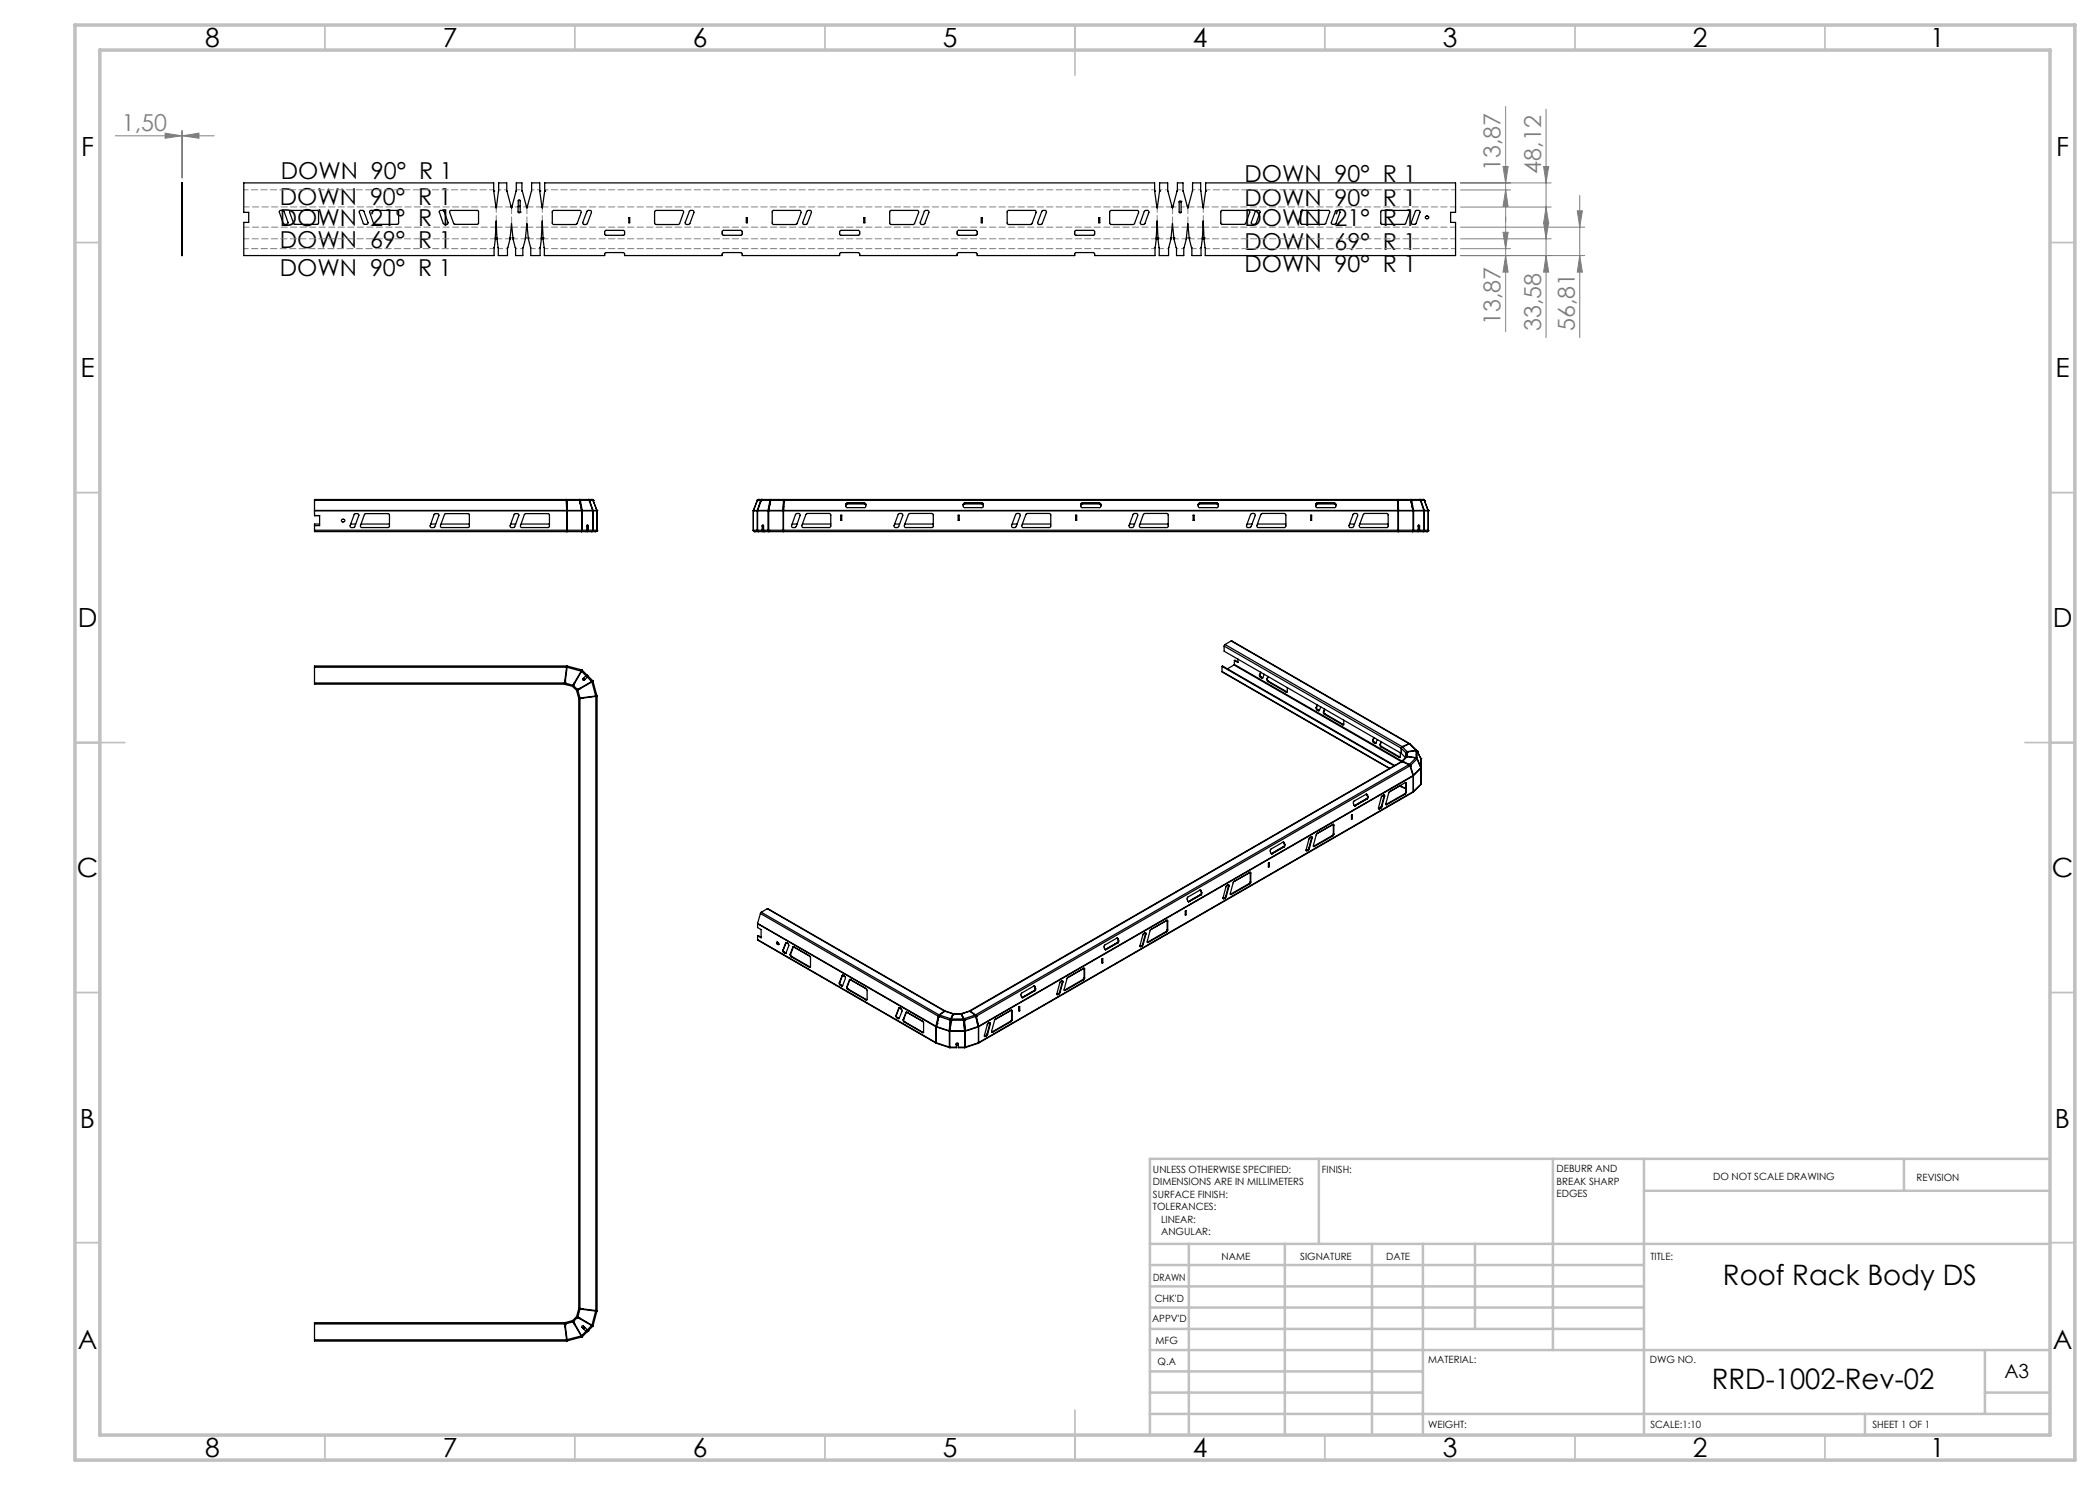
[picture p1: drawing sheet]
<svg xmlns="http://www.w3.org/2000/svg" width="420mm" height="297mm" viewBox="0 0 420 297" stroke-linecap="round" stroke-linejoin="round" font-family="sans-serif">
<g fill="none" stroke="#808080" stroke-width=".2">
<path d="M23.1 27.2h19.7M33 26.6l3.3 .6-3.3 .5zM36.3 26.1v9.5M36.5 27.2l3.3-.6v1.1zM36.5 26.1v9.5M292.1 36.6h18.1M292.1 38h10M300.6 33.3h1l-.5 3.3zM301.1 38l.5 3.3h-1zM301.1 21.3v45.1M308.7 33.3h1l-.5 3.3zM309.2 21.8v45.7"/>
<path d="M315.9 39.1v28.4M292.1 51.1h24.8M292.1 49.7h10M292.1 47.8h18.1M292.1 45.4h24.8M292.1 41.4h18.1M300.6 46.5h1l-.5 3.2zM301.1 51.1l.5 3.3h-1zM308.7 44.5h1l-.5 3.3zM309.2 51.1l.5 3.3h-1zM309.2 41.4l.5 3.3h-1zM315.5 42.2h1l-.6 3.2z"/>
<path d="M315.9 51.1l.6 3.3h-1z"/>
</g>
<path d="M48.8 41.4h50.4M99.1 47.8h-50.3M99.2 45.4h-50.4M99.2 41.4v2.8M108.5 41.4v2.8M108.5 41.4h122.9M231.4 45.4h-122.9M231.4 41.4v2.8M240.7 41.4v2.8M240.7 41.4h50.4M291.1 47.8h-50.3M291.1 45.4h-50.4" fill="none" stroke="#808080" stroke-width=".2" stroke-dasharray="1.3 .6" stroke-dashoffset=".2"/>
<path d="M102.3 41.4v3.3M105.4 41.4v3.3M234.5 41.4v3.3M237.6 41.4v3.3" fill="none" stroke="#808080" stroke-width=".2" stroke-dasharray="1.3 .6" stroke-dashoffset="-.1"/>
<path d="M48.8 38h49.9M241.2 38h49.9M98.8 49.7h-50M105.1 47.8h-2.5M237.3 47.8h-2.5M291.1 49.7h-50" fill="none" stroke="#808080" stroke-width=".2" stroke-dasharray="1.3 .6" stroke-dashoffset=".4"/>
<path d="M99.7 38h1.7M106.4 38h1.6M231.9 38h1.6M238.5 38h1.7" fill="none" stroke="#808080" stroke-width=".2" stroke-dasharray="1.3 .6" stroke-dashoffset=".8"/>
<path d="M103.3 38h1.1M109 38h121.9M235.5 38h1.1M103.6 41.4h-1.2M105.3 41.4h-1.3M234.6 41.4h1.2M236.2 41.4h1.3" fill="none" stroke="#808080" stroke-width=".2" stroke-dasharray="1.3 .6" stroke-dashoffset=".6"/>
<path d="M99.3 41.4h3M102.3 45.4h-3M105.3 45.4h-2.9M105.5 41.4h2.9M108.4 45.4h-2.9M231.5 41.4h2.9M234.4 45.4h-2.9M237.5 45.4h-2.9M237.7 41.4h2.9M240.6 45.4h-3" fill="none" stroke="#808080" stroke-width=".2" stroke-dasharray="1.3 .6" stroke-dashoffset=".1"/>
<path d="M101.5 49.7h-1.8M108 49.7h-1.8M233.7 49.7h-1.8M240.2 49.7h-1.8" fill="none" stroke="#808080" stroke-width=".2" stroke-dasharray="1.3 .6" stroke-dashoffset=".9"/>
<path d="M104.6 49.7h-1.5M236.8 49.7h-1.5" fill="none" stroke="#808080" stroke-width=".2" stroke-dasharray="1.3 .6" stroke-dashoffset=".7"/>
<path d="M231 49.7h-122.1" fill="none" stroke="#808080" stroke-width=".2" stroke-dasharray="1.3 .6" stroke-dashoffset=".5"/>
<path d="M102 47.8h-2.6M108.3 47.8h-2.6M231.3 47.8h-122.7M234.2 47.8h-2.6M240.5 47.8h-2.6" fill="none" stroke="#808080" stroke-width=".2" stroke-dasharray="1.3 .6" stroke-dashoffset=".3"/>
<g fill="none" stroke="#c0c0c0" stroke-width=".35">
<path d="M65 5v5M115 5v5M165 5v5M215 5v10M265 5v5M315 5v5M365 5v5M15 48.5h5M410 48.5h5M15 98.5h5M410 98.5h5M15 148.5h10"/>
<path d="M405 148.5h10M15 198.5h5M410 198.5h5M15 248.5h5M410 248.5h5M65 287v5M115 287v5M165 287v5M215 282v10M265 287v5M315 287v5M365 287v5"/>
</g>
<g fill="none" stroke="#c0c0c0" stroke-width=".5">
<path d="M263.8 231.8v17M310.6 231.8v38.2M328.8 231.8v55.2M328.8 238.2h81.2M380.8 231.8v6.4M410 231.8h-180v55.2M230 248.8h180M230 257.3h98.8M230 253h98.8M237.8 248.8v38.2M257 248.8v38.2M274.4 248.8v38.2"/>
<path d="M284.6 248.8v38.2M295 248.8v17M230 265.8h98.8M230 261.5h98.8M230 278.5h54.6M230 274.3h54.6M230 270h180M397 278.5h13M397 270v12.8M230 282.8h180M373 282.8v4.2"/>
</g>
<path d="M15 5h400v287h-400zM20 10h390v277h-390z" fill="none" stroke="#c0c0c0" stroke-width=".7"/>
<g fill="#808080">
<path d="M36.5 27.2l3.3-.6v1.1zM33 26.6l3.3 .6-3.3 .5z"/>
<path d="M301.1 51.1l.5 3.3h-1zM300.6 46.5h1l-.5 3.2zM309.2 51.1l.5 3.3h-1zM308.7 44.5h1l-.5 3.3zM315.9 51.1l.6 3.3h-1zM315.5 42.2h1l-.6 3.2z"/>
<path d="M300.6 33.3h1l-.5 3.3zM301.1 38l.5 3.3h-1zM308.7 33.3h1l-.5 3.3zM309.2 41.4l.5 3.3h-1z"/>
</g>
<g fill="none" stroke="#000" stroke-width=".25">
<path d="M36.3 36.6h.2v14.5h-.2zM98.7 38.2h.1M98.7 38.2l.5 3.4 .5-3.4v-1.6h1.7v1.6l.9 3.4 1-3.4v-1.6h1.1a11.9 11.9 0 0 0 .9 5l1-3.4v-1.6h1.6v1.6M98.7 38.2v-1.6h-49.9v5.9h.9v2h-.9v6.6h50v-1.6l.3-1.9M107.9 38.2h.1M107.9 38.2l.5 3.4 .5-3.4M108.9 38.2h.1M108.9 38.2v-1.6h122v1.6M230.9 38.2h.1M230.9 38.2l.5 3.4 .5-3.4M231.9 38.2h.1M231.9 38.2v-1.6h1.6v1.6"/>
<path d="M233.5 38.2h.1M233.6 38.2l.9 3.4a11.9 11.9 0 0 0 1-5h1.1v1.6l.9 3.4 1-3.4M238.5 38.2h.1M238.5 38.2v-1.6h1.6v1.6M240.1 38.2h.1M240.2 38.2l.4 3.4M241.1 38.2h.1M241.1 38.2v-1.6h50v5.9h-1v2h1v6.6h-50v-1.6l-.3-1.9M241.1 38.2l-.4 3.4M36.3 42.5h.2M36.3 44.5h.2M55.9 42.2l.2-.1 .7 .1 .8 2.3-.1 .3-.6 .1-.2-.2-.9-2.3z"/>
<path d="M58 42.2l.1-.1h5.4l.2 .2v2.4l-.2 .2h-4.6l-.2-.2-.8-2.2zM71.9 42.2l.7-.1 .2 .1 .8 2.4-.1 .2-.7 .1-.1-.2-.8-2.2zM74 42.2l5.5-.1 .2 .3v2.3l-.2 .2h-4.6l-.2-.2-.8-2.3zM87.9 42.2l.2-.1 .7 .1 .8 2.3-.1 .3-.6 .1-.2-.2-.9-2.3zM90 42.2l.1-.1h5.4l.2 .2v2.4l-.2 .2h-4.6l-1-2.4zM99.1 47.6h.1M99.1 47.6l.1-3.4 .2 3.4M99.4 47.6h.1M99.4 47.6l.3 1.9v1.6h1.8a9.6 9.6 0 0 1 .5-3.5M102 47.6h.1M102 47.6l.3-2.9 .3 2.9M102.6 47.6h.1"/>
<path d="M102.6 47.6v.1a9 9 0 0 1 .5 3.4h1.5a9.6 9.6 0 0 1 .5-3.5M104 41.3h-.4v1.1a.22 .22 0 0 0 .2 .2 .22 .22 0 0 0 .2-.2M104 42.4h.1M104 41.3h-.4v-1.1a.19 .19 0 0 1 .2-.2 .19 .19 0 0 1 .2 .2v2.2M105.1 47.6h.1M105.1 47.6l.3-2.9 .3 2.9M105.7 47.6h.1M105.7 47.6v.1a8.1 8.1 0 0 1 .5 3.4h1.8v-1.6l.3-1.9M108.3 47.6h.1M108.3 47.6l.1-3.4 .2 3.4M108.6 47.6h.1M108.6 47.6l.2 1.9"/>
<path d="M108.8 49.5h.1M110.6 42.2l5.4-.1 .2 .4-.9 2.4h-4.6l-.2-.2v-2.4zM117.4 42.2l.7-.1 .2 .4-.8 2.2-.7 .2-.2-.1v-.3zM121 46.2l.2-.1h3.5l.2 .1v.7l-.2 .2h-3.6l-.2-.3zM125.8 43.5h.1v1.1h-.1zM131.1 42.2l5.4-.1 .2 .3-1 2.5h-4.5l-.3-.3v-2.2zM137.9 42.2l.7-.1 .2 .4-.8 2.2-.7 .2-.3-.3zM144.5 46.2l.2-.1h3.5l.2 .1v.6l-.2 .3h-3.6l-.2-.3zM149.3 43.5h.2v1.1h-.2zM154.5 42.2l.2-.1h5.3l.2 .4-.9 2.4h-4.6l-.3-.2zM161.5 42.2l.6-.1 .2 .4-.8 2.2-.3 .2h-.5l-.2-.4zM168 46.2l.2-.1h3.5l.2 .2v.5l-.2 .3h-3.6l-.2-.3z"/>
<path d="M172.8 43.5h.2v1.1h-.2zM178 42.2l.2-.1h5.3l.2 .4-.9 2.4h-4.6l-.3-.2zM184.9 42.2l.7-.1 .2 .4-.8 2.2-.7 .2-.2-.1-.1-.3zM191.5 46.2l.2-.1h3.5l.2 .2v.5l-.1 .3h-3.7l-.2-.3zM196.3 43.5h.2v1.1h-.2zM201.5 42.2l.2-.1h5.3l.2 .4-.9 2.4h-4.6l-.3-.2zM208.4 42.2l.7-.1 .2 .3-.8 2.3-.7 .2-.2-.1-.1-.3zM215.1 46.1h3.6l.2 .2v.5l-.1 .3h-3.7l-.2-.2zM219.7 43.5h.3v1.1h-.3zM222.1 42.1h5.4l.2 .4-.9 2.4h-4.6l-.3-.2v-2.4zM228.9 42.2l.7-.1 .2 .3-.8 2.3-.3 .2h-.3l-.4-.3zM231.2 47.6h.1"/>
<path d="M231.2 47.6l-.2 1.9v1.6h-12.1v-.4l-.3-.2h-3.4l-.3 .2v.4h-19.5v-.3l-.3-.3h-3.4l-.2 .2-.1 .4h-19.5v-.3l-.3-.3h-3.4l-.3 .3v.3h-19.5v-.4l-.3-.2h-3.4l-.3 .3v.3h-19.5v-.4l-.3-.2h-3.4l-.2 .2-.1 .4h-12v-1.6M231.2 47.6l.2-3.4 .2 3.4M231.6 47.6h.1M231.6 47.6l.2 1.9v1.6h1.9a8.5 8.5 0 0 1 .5-3.5M234.2 47.6h.1M234.2 47.6l.3-2.9 .3 2.9M234.8 47.6h.1M234.8 47.6v.1a9 9 0 0 1 .5 3.4h1.4a9.6 9.6 0 0 1 .6-3.5M235.9 40.3l-.1 2.1a.19 .19 0 0 0 .2 .2 .19 .19 0 0 0 .2-.2v-2.1M235.9 40.3h.3M235.9 40.3h.1M236.2 40.3h.1"/>
<path d="M237.3 47.6h.1M237.3 47.6l.3-2.9 .2 2.9M237.8 47.6h.1M237.8 47.6v.1a9 9 0 0 1 .6 3.4h1.8l.4-6.9 .2 3.4M240.6 41.4h.1M240.6 41.4v.2M240.8 47.6h.1M244.2 42.2l5.5-.1 .2 .1v.3l-.8 2.2-.1 .2h-4.7l-.1-.3zM251.1 42.2l.7-.1 .2 .3-.8 2.3-.2 .2h-.5l-.2-.1v-.3zM260.2 42.2l5.5-.1 .3 .3-.9 2.3-.2 .2h-4.6l-.2-.3zM267.1 42.2l.2-.1h.5l.2 .1v.3l-.8 2.2-.2 .2h-.5l-.3-.3zM276.2 42.2l5.5-.1 .2 .1v.3l-.8 2.2-.1 .2h-4.7l-.1-.3z"/>
<path d="M283.1 42.2l.7-.1 .2 .3-.8 2.3-.2 .2h-.5l-.2-.1v-.3zM113.2 99.9v.2M115.8 99.9l.1 .1M117.7 99.9l.1 .1M117.7 99.9h.1M117.7 99.9l.2 .1M118.4 99.9h-55.5v.1M118.4 99.9l.2 .1M118.4 99.9h.1M151.7 99.9l-.3 .2M151.7 99.9l-.3 .1M151.7 99.9h.1"/>
<path d="M151.7 99.9h132.9M152.4 99.9l-.2 .1M152.4 99.9h.1M152.4 99.9l-.1 .1M154.2 99.9v.1M156.8 99.9v.2M279.5 99.9l.1 2.2M279.6 99.9v.1zM282.1 99.9l.1 .1M283.9 99.9l.2 .1M284 99.9l.2 .1M284 99.9h.1"/>
<path d="M284.6 99.9l.2 .1M284.6 99.9h.1M62.9 106v.3h56.3M62.9 102.1v.1M62.9 106h53.4l-.1 .3M62.9 103.1h.1M62.9 100v2.1M62.9 102.2v.9M62.9 102.2h53.4M62.9 103.1h1v2h-1M62.9 102.1h50.4M62.9 100h50.4"/>
<path d="M63.9 104.8h-1v1.2M70.1 104.8h1.1M70.9 102.8l.6-.1 .3 .3-.9 2.4-.1 .1h-.6l-.1-.1-.1-.3zM72.2 104.8h5.7M73 102.8h4.8l.1 .2v2.3l-.2 .2-5.5-.1-.1-.2zM86.1 104.8h1M86.9 102.8l.7-.1 .1 .1 .1 .3-.9 2.3-.6 .1-.3-.3zM88.2 104.8h5.7M89 102.8l4.7-.1 .2 .3-.1 2.4-5.6 .1-.1-.4zM102.1 104.8h1.1M102.9 102.8l.6-.1 .3 .3-.9 2.4-.1 .1h-.6l-.1-.1-.1-.3zM104.2 104.8h5.7"/>
<path d="M104.9 102.9l.2-.2h4.6l.2 .3v2.3l-.2 .2h-5.4l-.2-.3zM113.2 100.1h.1M113.2 100.1l.1 2M113.3 100v-.1l.1 .1M113.3 100v.1M113.3 101.4h.1M113.3 102.1l.1 .1M113.3 100.1l-.1 .1M113.4 102.2v4.1l.1-.1-.1-.2-.1 .3M113.4 102.2h.1M113.4 106.1h.1M113.4 100.1h.1"/>
<path d="M113.4 100v.1M113.4 100h2.5M113.4 100.1v2M113.4 100.1l.1 2M113.4 100l-.1 .1M113.5 102.1l-.1 .1M113.5 102.1h2.8M115.9 100.1h.1M115.9 100l.1 .1M115.9 100.1l.4 2M115.9 100.2h.1M116 100.1v.1"/>
<path d="M116 100.3v.2M116.1 100.1h.1M116.1 100l-.2-.1v.2M116.1 100h1.7M116.1 100.1l-.1 .1 .3 1.9M116.1 100.1l.4 2M116.1 100v.1M116.1 100.6v.2M116.1 100l-.1 .1M116.2 101.4h.1M116.3 102.1v.1M116.3 106.1h.1"/>
<path d="M116.3 102.2h.2M116.3 102.1v4M116.5 102.2v3.9h-.2M116.5 102.1v.1M116.5 102.2h2.9M116.5 102.1h2M116.5 102.1h-.2M117.3 106.1h.2M117.4 106h-.9l-.2 .3v-.1M117.4 106l-.2 .3M117.4 105l.1 .2M117.5 106.1h.1"/>
<path d="M117.5 106.1v.2M117.5 106.3h.1M117.5 106v.1M117.5 105.2h.1M117.5 106h.1M117.5 105.2v.8M117.5 105.2h.2M117.7 105.2l-.2-.2-.1 .1v.9M117.7 106l-.2 .3M117.7 106h1.7l-.3 .3M117.7 105.2v.8M117.8 100.1h.1"/>
<path d="M117.8 100v.1M117.8 100.1l.7 2M117.9 100h.7M117.9 100v.1M117.9 100l-.1 .1M117.9 100.1h.1M117.9 100.1v.1M117.9 100.1l.7 2M118.5 102.1l.1 .1M118.5 106.1h.1M118.6 106l-.3 .3M118.6 102.2h.1"/>
<path d="M118.6 106.1h.1M118.6 102.2v3.9M118.6 100v.1M118.6 106.1l-.2 .2M118.6 102.1v.1M118.6 100.1h.1M118.6 100h.1M118.6 102.1h.8M118.6 102.1h-.1M118.6 100.1l.8 2M119.4 102.1v.1M119.4 106.1h.1"/>
<path d="M119.4 102.2h.1M119.4 106.1l-.2 .2M119.4 102.1h.1M119.4 102.2v3.9M150.7 102.2h.1M150.7 106.1h.1M150.7 102.1v.1M150.7 106.1l.2 .2M150.7 102.2h.7M150.7 102.1h.7M150.7 102.2v3.9M150.9 106.3h.1"/>
<path d="M150.9 106.3h134.5M151.4 106.1h.1M151.4 102.2h.1M151.4 106.1l.3 .2M151.4 106h-.7l.2 .3M151.4 102.1v.1M151.4 100.1l-.7 2.1M151.4 100.1h.1M151.4 100h.8M151.4 100v.1M151.4 102.2v3.9M151.4 102.1h.1"/>
<path d="M151.4 100.1l-.7 2M151.5 102.2h2.1M151.5 106.1h.1M151.5 102.2v3.9M151.6 102.1l-.1 .1M151.6 102.1h2M152.1 100.1h.1M152.1 100.1l.1 .1M152.1 100.1l-.7 2M152.2 100l-.1 .1M152.2 100v.1M152.2 100.1h.1"/>
<path d="M152.2 100.1l-.6 2M152.3 100h1.7M152.3 100l-.1 .1M152.4 105.2l.1-.2 .2 .2v.8M152.4 106l.2 .3M152.4 106h-.9l.2 .3M152.4 105.2h.1M152.4 105.2v.8M152.5 105.2l.1 .9M152.6 106.3h.1M152.6 106.1h.1M152.6 106.1v.2"/>
<path d="M152.6 105l-.1 .2M152.7 106l.2 .3M153.6 102.2h.1M153.6 102.2v3.9h.1M153.6 102.1v.1M153.6 102.1h.1M153.7 102.1v.1M153.7 106.1h.1M153.7 102.2v4.1l-.1-.3h-.9M153.7 102.2h125.9M153.7 102.1h2.9M153.8 101.4h.1"/>
<path d="M154 100.1h.1M154 100.1l.1 .1-.4 1.9M154 100.1l-.4 2M154 100l.2-.1v.2M154 100v.1M154 100l.1 .1M154 100.6v.2M154.1 100.3v.2M154.1 100.1v.1M154.1 100.1h.1M154.1 100.1l-.4 2M154.2 100l-.1 .1"/>
<path d="M154.2 100h.1M154.2 100h128M156.6 102.1v.1M156.6 102.1h.1M156.6 102.2h.1M156.6 102.1v4.2v-.3h-2.9l.1 .3M156.7 101.4h.1M156.7 102.2l-.1 4M156.7 100.1h.1M156.7 100v-.1v.2M156.7 100v.1M156.7 100.1l-.1 2"/>
<path d="M156.7 102.1v.1M156.7 106.3v-.3h122.9v.3M156.7 102.1h122.9M156.7 100.1l.1 .1M156.8 100.1h.1M156.8 100.1l-.1 2M158.4 104.8h1M159.2 102.8l.7-.1 .2 .3-.9 2.3-.2 .2h-.5l-.2-.3zM160.5 104.8h5.7M161.2 102.9l.3-.2h4.5l.2 .2v2.4l-.3 .2h-5.3l-.2-.4zM168.1 103h.2v1.1h-.2zM169.2 101.1l.2-.3h3.5l.2 .3"/>
<path d="M169.5 100.6l-.3 .2v.5l.1 .2h3.7l.1-.2v-.5l-.2-.2M169.5 100.6l-.3 .3M169.5 100.6h3.4M169.5 100.6h.1M172.9 100.6l.2 .3M172.9 100.6h.1M178.9 104.8h1M179.6 102.9l.3-.2h.5l.2 .4-.9 2.3-.7 .1-.2-.3zM181 104.8h5.7M181.8 102.8l.2-.1h4.5l.2 .2v2.4l-.3 .2h-5.4l-.1-.4zM191.6 103h.2v1.1h-.2zM192.7 101.1l.2-.3h3.5l.3 .3"/>
<path d="M193 100.6l-.3 .2v.5l.1 .2h3.7l.1-.2 .1-.4-.3-.3M193 100.6l-.3 .3M193 100.6h3.4M193 100.6h.1M196.4 100.6l.3 .3M196.4 100.6h.1M202.4 104.8h1M203.2 102.8l.2-.1h.5l.1 .4-.8 2.2-.2 .2h-.5l-.2-.4zM204.5 104.8h5.6M205.3 102.8h4.7l.1 2.5-.2 .2h-5.4l-.1-.4zM215.1 103h.2v1.1h-.2zM216.1 101.1l.3-.3h3.5l.3 .3"/>
<path d="M216.5 100.6l-.4 .3v.3l.3 .3h3.6l.2-.2v-.5l-.3-.2M216.5 100.6l-.4 .3M216.5 100.6h3.4M216.5 100.6h.1M219.9 100.6l.3 .3M219.9 100.6h.1M225.9 104.8h1M226.6 102.9l.3-.2h.5l.1 .4-.8 2.2-.2 .2h-.5l-.2-.4zM228 104.8h5.6M228.7 102.8l.3-.1 4.5 .1 .1 2.5-.2 .2-5.4-.1-.1-.2zM238.6 103h.2v1.1h-.2zM239.6 101.1l.3-.3h3.5l.3 .3"/>
<path d="M240 100.6l-.4 .3 .1 .4 .2 .2h3.6l.2-.2v-.5l-.4-.2M240 100.6l-.4 .3M240 100.6h3.3M240 100.6h.1M243.3 100.6l.4 .3M243.3 100.6h.1M249.4 104.8h1M250.2 102.8l.7-.1 .2 .3-.9 2.3-.2 .2h-.5l-.2-.4zM251.5 104.8h5.7M252.2 102.9l.2-.2h4.6l.2 .3-.1 2.3-.2 .2h-5.3l-.2-.3zM262.1 103h.2v1.1h-.2zM263.2 101.1l.2-.3h3.5l.3 .3"/>
<path d="M263.5 100.6l-.3 .2v.5l.1 .2h3.7l.2-.2v-.5l-.3-.2M263.5 100.6l-.3 .3M263.5 100.6h3.4M263.5 100.6h.1M266.9 100.6l.3 .3M266.9 100.6h.1M269.9 104.8h1M270.7 102.8l.7-.1 .1 .4-.8 2.2-.2 .2h-.5l-.2-.4zM272 104.8h5.6M272.8 102.7l4.7 .1 .1 2.5-.2 .2h-5.3l-.2-.4zM279.5 101.4h.1M279.6 102.1v.1"/>
<path d="M279.6 100v.1M279.6 100.1l-.1 .1M279.6 102.2h.1M279.6 102.2l.1 3.9M279.6 100.1l.1 2M279.6 100l.1 2.1M279.7 102.2h2.9M279.7 102.1v4.2v-.3h2.9l-.1 .3M279.7 102.1v.1M279.7 102.1h2.9M282.2 100v.1M282.2 100h.1"/>
<path d="M282.2 100.2h.1M282.2 100.1l.4 2M282.2 100.1v.1M282.3 100.3v.2M282.3 100.6v.2M282.3 100.1h.1M282.3 100l-.1-.1v.2M282.3 100h1.8M282.3 100v.1M282.3 100.1l.4 2M282.3 100.1l-.1 .1 .4 1.9M282.3 100l-.1 .1"/>
<path d="M282.4 101.4h.1M282.6 102.1v.1M282.6 106.1h.1M282.6 102.2h.1M282.6 102.1v4.2l.1-.3h.9M282.7 102.2v3.9h-.1M282.7 102.1v.1M282.7 102.2h2.1M282.7 102.1h2.1M282.7 102.1h-.1M283.6 106.1h.1M283.6 106l-.1 .3"/>
<path d="M283.6 105.2l.1-.2 .2 .2M283.6 105.2h.1M283.6 105.2v.8M283.7 105l.1 .2M283.8 105.2l-.1 .9M283.8 105.2h.1M283.9 106l-.1 .3-.1-.2M283.9 106h.9l-.2 .3M283.9 105.2v.8M284.1 100v.1M284.1 100.1h.1M284.1 100.1l.7 2"/>
<path d="M284.2 100h.7M284.2 100v.1M284.2 100l-.1 .1M284.2 100.1h.1M284.2 100.1l.7 2M284.2 100.1l-.1 .1M284.8 102.1v.1M284.8 106.1h.1M284.8 102.2h.1M284.8 102.2v3.9M284.8 100l.1 .1M284.9 106h.7l-.2 .3"/>
<path d="M284.9 106.1l-.2 .2M284.9 102.1v.1M284.9 100.1h.1M284.9 102.2h.7M284.9 102.1h.7M284.9 102.2v3.9M284.9 102.1h-.1M284.9 100.1l.7 2M284.9 100v.1M285.4 106.3h.1M285.6 102.1v.1M285.6 106.1h.1"/>
<path d="M285.6 102.2h.1M285.6 106.1l-.2 .2M285.6 102.1h.1M285.6 102.2v3.9M62.9 136.6v.2h50v-.2M62.9 133.5v3.1M62.9 136.6h50M62.9 133.5h50.4M112.9 136.5v.1M112.9 136.5h.1M113 136.2h.1M113 136.1v.1"/>
<path d="M113 136.6v.3l1.5 .4 .1-.2M113 136.6h.1M113 136.6l1.6 .5M113.1 136.1v.1M113.3 133.5l-.4 3M113.4 133.3v.2M113.4 133.2l-.1 .3M113.4 133.3l-.1 .2M113.4 133.2h-50.5v.3M113.4 133.2h.1M113.4 133.3h.1M113.4 133.2v.1"/>
<path d="M113.4 133.2v.3M113.4 133.5l-.4 3.1M113.4 133.5l2.8 .7M113.4 133.2l2.9 .8M114.7 137.1l-.2 .2 .8 .8 .2-.2M114.7 137.1l.8 .8M114.8 136.7h.1M114.9 136.7h.1M114.9 136.6l-.1 .1M115 136.6l-.1 .1M115.6 138l-.3 .1 .4 1.6 .3-.1M115.6 138l.4 1.6"/>
<path d="M115.9 137.7v.1M115.9 137.8h.1M116 139.7h-.3v122h.3M116 139.7v122M116 139.7h.1M116 137.7l-.1 .1M116.1 139.7h.1M116.1 137.7l-.2 .1M116.2 134.2l-1.6 2.9M116.3 134.1l-.1 .1M116.3 134.1v.1M116.3 134.3l-1.6 2.8"/>
<path d="M116.3 134.3l.9 .8M116.3 134l-.1 .2M116.3 134.2v.1M116.3 134l.2 .1M116.3 134v.1M116.4 139.6h.1M116.4 139.6v.1M116.4 139.6h.2M116.5 134.1l-.2 .2M116.5 134.1l.9 .9M116.5 134.1l-.2 .1M116.5 139.5l-.1 .1"/>
<path d="M116.6 135.7v.1M116.6 135.7l.3 .3M116.7 135.6l.3 .3M117.2 135.1l-.7 .7 .1 .3h.2l.7-.7M117.2 135.1h.1M117.3 135.1l.2 .3M117.4 135l-.2 .1M117.4 135l.3 .3M117.5 135.4l.8 .9M117.7 135.3l-.2 .1M117.7 135.3l.9 .9M118.3 136.3l-2.8 1.6"/>
<path d="M118.4 136.4l-2.8 1.6M118.4 136.4l.7 2.8M118.5 136.3l-.1 .1M118.5 136.3h-.2M118.5 136.3h.1M118.6 136.2l-.3 .1M118.6 136.2v.1M118.6 136.2l-.1 .1M118.6 136.3l-.2 .1M118.6 136.3l.8 2.9M118.6 136.3h-.1M119.1 139.2h.1"/>
<path d="M119.1 139.2l-3.1 .4M119.2 139.3l-3.1 .4M119.2 139.3v122.8M119.2 139.2v.1M119.2 139.2h.1M119.2 139.2h.2M119.4 139.2h-.3M119.4 139.2h.1M119.4 139.2h-.2M119.4 139.2l-.2 .1M119.4 139.2v123M244.4 134.3l33.5 19.4"/>
<path d="M244.4 133.3l34.4 19.9M244.4 133.3l.1-.1 34.4 19.9M244.4 134.3l33.6 19.4M244.4 133.3v1M244.8 129.2l35.4 20.4M244.8 129.2v1l35.4 20.5M245 128.9l-.2 .3M245 128.9l35.4 20.4M246.2 128.2l35.7 20.5M246.2 128.2l-1.2 .7M246.2 128.2l35.6 20.5M246.8 133l-1.3 .8"/>
<path d="M246.8 133l33.5 19.3M246.9 132.9l-.1 .1M246.9 132.9l33.5 19.3M246.9 132.1v.8M246.9 132.1l.1-.1 .6 .4M247.6 131.8v.7l-.7-.4M251.9 135l.2 .5M252 134.9l.2 .5M252 134.9l-.1 .1M252.1 135.5l.2 .1M252.1 134.4l-.2 .6M252.2 135.4l.2 .1"/>
<path d="M252.2 134.5l-.2 .4M252.2 135.4l-.1 .1M252.4 135.5l.2 .1M252.4 135.5l-.1 .1M252.6 135.6h-.3M252.8 134.8l-.2 .8M253.4 135.9l.2 .4M253.5 135.8l.2 .4M253.5 135.8l-.1 .1M253.6 136.3l3.6 2.1M253.6 135.3l-.2 .6M253.6 135.3l-.1 .5"/>
<path d="M253.7 136.2l3.7 2.2M253.7 136.2l-.1 .1M257.4 138.4h.1M257.4 138.4h-.2M257.5 137.5v.9h-.3M263.2 141.5l.2 .5M263.3 141.5l.2 .4M263.3 141.5h-.1M263.4 142l.3 .1M263.5 141l-.3 .5M263.5 141l-.2 .5M263.5 141.9l-.1 .1"/>
<path d="M263.5 141.9l.3 .2M263.8 142.1h.1M263.8 142.1h-.1M263.9 142.1h-.2M264.2 141.4l-.3 .7M264.7 142.4l.2 .4M264.8 142.3l.2 .5M264.8 142.3l-.1 .1M264.9 142.8l3.6 2.2M264.9 141.8l-.2 .6M265 142.8h-.1M265 142.8l3.6 2.1"/>
<path d="M265 141.8l-.2 .5M268.6 144.9h.1M268.6 144.9l-.1 .1M268.7 144v.9l-.2 .1M273.3 158.8l.1 .2M273.4 159.7l.1 .1M273.4 159.7l-2.4 1.4M273.4 159h.1M273.4 159l.1 .3M273.5 159.8l-2.4 1.3M273.5 159.6l-2.6 1.5M273.5 159l-.2-.2-2.5 1.4-.1 .3 .1 .5 .3 .1"/>
<path d="M273.5 159.3l-.1 .4M273.5 159l.1 .4M273.5 159.3l.1 .1M273.6 159.4l-.1 .4M274.5 148.1l.2 .4M274.6 148l.2 .4M274.6 148l-.1 .1M274.7 147.5l-.2 .6M274.7 148.5l.3 .2M274.8 147.5l-.2 .5M274.8 148.4l-.1 .1M274.8 148.4l.3 .2"/>
<path d="M275.1 148.6h.1M275.1 148.6l-.1 .1M275.2 148.6l-.2 .1M275.4 147.9l-.2 .7M276 148.9l.2 .5M276.1 148.9l.2 .4M276.1 148.9h-.1M276.2 149.4l3.7 2.1M276.2 148.3l-.2 .6M276.3 149.3l-.1 .1M276.3 149.3l3.7 2.1M276.3 148.4l-.2 .5"/>
<path d="M276.8 159.2v-.2l-.4 .3M276.8 159.2h.1M276.8 159.2l-.5 2.1M276.9 159.2l-.1-.2-.5 .3-.6 2.3v.1l.2 .1M276.9 159.2l-.5 2.2M279.9 157.2h.1M279.9 157.2l-2.1 1.2M279.9 157.2l.1 .1M280 151.4h.1M280 157.2v.1M280 157.2l1.2 .6M280 157.2h.1"/>
<path d="M280 151.4l-.1 .1M280 157.2l1.2 .5M280.1 150.6v.8l-.2 .1M280.1 157.1l-.1 .1M280.2 149.6v1.1M280.3 152.3h.1M280.3 152.3l-86.4 49.9M280.3 149.7l.9 .9M280.3 149.7v1l.8 .8M280.3 149.6h-.1M280.3 150.6l-.1 .1M280.4 149.3l-.2 .3"/>
<path d="M280.4 152.3l-86.3 49.9M280.4 152.3l.1 .1M280.4 149.3v.1M280.5 149.3h.1M280.5 149.3h-.1M280.5 149.3v.1M280.5 152.3h-.2M280.5 149.4l-.2 .3M280.5 152.4l1.3 .5M280.5 152.3h.1M280.5 152.3v.1M280.5 149.4l.9 .9"/>
<path d="M280.6 152.3h.1M280.6 149.4h.1M280.6 152.3l1.3 .6M280.6 152.3v.1M280.6 149.4h-.1M281 158.7l.1 .1M281 158.7l-3.8 2.2M281.1 158.8l-3.7 2.1M281.1 156.5l.1 .1M281.2 158.4l-.2 .3M281.2 156.6l.1 .1M281.2 158.4l.1 .1"/>
<path d="M281.2 156.6v1.8M281.2 150.6h.1M281.2 150.6v.8M281.2 151.4l-.9 .9M281.3 156.7l-.2-.2-3.3 2-.7 2.3 .1 .2 .2-.1M281.3 158.5l-.2 .3M281.3 156.7v1.8M281.4 151.3l-.2 .1M281.4 150.3l-.2 .3M281.4 151.3l-.9 1M281.4 151.3l.1 .1M281.4 150.3h.1"/>
<path d="M281.4 150.3v.1M281.5 150.3v1.1M281.5 151.3l1.8 .2 .1 .2M281.5 151.3v.1M281.6 151.3l-.4 .1M281.6 150.4l-.4 .2M281.6 150.4h.1M281.8 152.9l.2 .3M281.8 148.7l.2 .1M281.8 152.9l-86.7 50.1M281.8 148.7l-1.3 .6M281.8 148.7v.1"/>
<path d="M281.9 152.9l.2 .2M281.9 148.8l1.5 1.3M281.9 152.9v.1M281.9 148.8l-1.3 .6M281.9 148.8l1.3 1.3M282 153.2l-86.7 50M282 153.2h.1M282 153.1h.1M282 153.2l.6 1.9M282.1 153.2h.1M282.1 153.1v.1M282.1 153.2l.6 1.8"/>
<path d="M282.6 158.5v-.2l-86.9 50.2M282.6 158.5l-86.9 50.1M282.6 155.1v.1M282.6 158.4h.1M282.6 155.1l-86.8 50.1M282.6 155h.1M282.6 155.1h.1M282.6 155.2l-86.9 50.1M282.6 155.2v3.2M282.7 155v.1M282.7 155.1l-.1 .1M282.7 155.1l-.1 3.3"/>
<path d="M283.2 150.1h.2M283.2 150.1l-1.7 .2M283.2 150.1h.1M283.2 150.1l.2 .1M283.2 150.1l-1.6 .3M283.2 150.1v1.5M283.4 151.8l-.2-.2-1.3 1.3M283.4 150.2h.1M283.4 151.8l-1.3 1.3M283.4 150.1v1.6M283.4 151.8v.1M283.4 151.8h.1"/>
<path d="M283.4 150.1v.1M283.4 151.8l.8 1.8M283.4 151.7h.1M283.4 150.2l.8 1.6M283.5 150.3h.1M283.5 151.8l.7 1.7M283.5 151.7v.1M284.1 156.9l.1-.1-1.5 1.5M284.1 153.5h.1M284.2 153.6h.1M284.2 151.7h.1M284.2 156.9l-1.5 1.5"/>
<path d="M284.2 153.6l-1.5 1.4M284.2 156.9h.1M284.2 153.5v.1M284.2 151.8v5.1M284.2 153.6l-1.5 1.5M284.2 151.8v1.7M284.2 153.6v3.3M240 178l.2 .2M240.1 178.9l.1 .1M240.1 178.9l-2.4 1.4M240.2 178.2h.1M240.2 178.2l.1 .3"/>
<path d="M240.2 179l-2.4 1.3M240.2 178.8l-2.6 1.5h.2M240.3 178.2l-.3-.2-2.4 1.4-.2 .4 .1 .4 .3 .1M240.3 178.5l-.2 .4M240.3 178.2v.3M240.3 178.5h.1M240.3 178.5l-.1 .5M244.7 179.7h-.1M244.7 179.7h.1M244.9 179.5l.1 .1M244.9 179.5l-.2 .2M245 179.6l-.2 .1"/>
<path d="M245.1 179.2l-.2 .3M245.1 179.2l.2 .1M245.3 179.3l-.3 .3M245.7 177.1v-.2l-.4 .3M245.7 177.1l.1 .1M245.7 177.1l-.6 2.1M245.8 177.2l-.1-.3-.5 .4-.6 2.3 .2 .1M245.8 177.2l-.5 2.1M246.2 178.8l-.1 .1M246.2 178.8l.1 .1M249.8 176.7l.1 .1M249.8 176.7l-3.6 2.1"/>
<path d="M249.9 176.8l-3.6 2.1M250 174.4v.2M250 176.4l-.2 .3M250 174.5l-3.3 1.9M250 174.6h.2M250 176.4h.2M250 174.6v1.8M250.2 174.6l-.3-.1-3.2 1.9-.6 2.3v.2h.2M250.2 176.4l-.3 .4M250.2 174.6v1.8M253.7 173.3h.1M253.7 172.6l.1-.1v.9l-.1 .1z"/>
<path d="M253.7 173.3l.1 .1M254.3 170.7h.2M256.6 168.4l.2 .2M256.8 169.3l.1 .1M256.8 169.3l-2.4 1.4M256.8 168.6h.1M256.8 168.6l.1 .3M256.9 169.4l-2.4 1.3M256.9 169.2l-2.7 1.5M256.9 168.6l-.3-.2-2.4 1.4-.2 .3 .1 .5 .4 .1M256.9 168.9l-.1 .4M256.9 168.6l.1 .3"/>
<path d="M256.9 168.9h.1M257 168.9l-.1 .5M261.3 170.1h-.1M261.3 170.1h.1M261.6 169.9l.1 .1M261.6 169.9l-.3 .2M261.7 170l-.3 .1M261.8 169.6l-.2 .3M261.8 169.6l.1 .1M261.9 169.7l-.2 .3M262.3 167.5v-.1l-.4 .2M262.3 167.5l.1 .1"/>
<path d="M262.3 167.5l-.5 2.1M262.4 167.6l.1-.1-.2-.1-.5 .3-.6 2.3 .1 .2 .1-.1M262.4 167.6l-.5 2.1M262.8 169.2l-.1 .1M262.8 169.2l.1 .1M266.5 167.1l.1 .1M266.5 167.1l-3.7 2.1M266.6 167.2l-3.7 2.1M266.6 164.8l.1 .2M266.7 166.8l-.2 .3M266.7 164.9l-3.4 1.9M266.7 165h.1"/>
<path d="M266.7 166.8h.1M266.7 165v1.8M266.8 165l-.2-.1-3.3 1.9-.6 2.3v.2h.2M266.8 166.8l-.2 .4M266.8 165v1.8M270.3 163l.1-.1v.9l-.1 .1zM270.3 163.7h.1M270.3 163.7l.1 .1M270.3 163v.7M270.9 161.1h.1M271 161.1h.1M275.8 161.7h-.1"/>
<path d="M275.8 161.7l.1 .1M276 161.6h.2M276 161.6l-.2 .1M276.2 161.6l-.3 .2M276.3 161.3l-.3 .3M276.3 161.3l.1 .1M276.4 161.4l-.2 .2M277.2 160.9h.1M277.2 160.9h.2M151.5 184.7h.1M151.5 187.9l35.8 20.7M151.5 184.7v.8l.7 .4v1.7l-.7-.5"/>
<path d="M151.5 187.1v.8M151.5 184.7l35.7 20.5M151.5 184.7l35.7 20.6M151.5 187.9l35.7 20.6M151.5 187.1l.7 .3M152.1 182.7l35.5 20.5M152.1 182.7l-.6 2M152.3 182.5l-.2 .2M152.3 182.5l35.5 20.5M153.5 181.7l35.5 20.5M153.5 181.7l35.4 20.5M153.5 181.7l-1.2 .8"/>
<path d="M155.4 188.4l.2 .4M155.5 188.4l.3 .3-.2 .2M155.5 188.4a.21 .21 0 0 0-.2 .2 .21 .21 0 0 0 .2 .2M155.5 188.8l.1 .1M155.6 188.8l.2 .1M155.6 188.8h-.1M155.7 188.8l-.1 .1M156.6 190.1l.1 .4M156.7 190l.1 .4M156.7 190l-.1 .1M156.7 190.5l.3 .1M156.8 190.4l-.1 .1"/>
<path d="M156.8 190.4l.3 .2M157.1 190.6h.1M157.1 190.6h-.1M157.1 188.6l.2-.1 .3 .2 .2 .2-.6 1.7M157.1 188.6l-.5 1.5M157.2 190.6h-.2M157.2 188.5h.1M157.2 188.5l.5 .3M157.2 188.5l-.1 .1M157.2 188.5l-.5 1.5M158 190.9l.2 .4M158.1 190.8l.2 .5"/>
<path d="M158.1 190.8l-.1 .1M158.2 191.3l3.7 2.2M158.3 191.3l3.7 2.1M158.3 191.3h-.1M158.6 189.4h.2l3.2 1.9 .1 2.1-.2 .1M158.6 189.4l-.6 1.5M158.7 189.4h.1M158.7 189.4l3.3 1.9M158.7 189.4h-.1M158.7 189.4l-.6 1.4M162 193.4h.1M162 193.4l-.1 .1"/>
<path d="M167.9 196.6l.2 .4M168 196.5l.2 .5M168 196.5l-.1 .1M168.1 197l.2 .2M168.2 197h-.1M168.2 197l.2 .1M168.4 195.1l.2-.1 .5 .5-.6 1.6M168.4 197.1l.1 .1M168.4 195.1l-.5 1.5M168.4 197.1l-.1 .1M168.5 197.1l-.2 .1M168.5 195h.1"/>
<path d="M168.5 195l.5 .3M168.5 195l-.1 .1M168.5 195l-.5 1.5M169.3 197.4l.2 .5M169.4 197.4l.2 .4M169.4 197.4h-.1M169.5 197.9l3.7 2.1M169.6 197.8l-.1 .1M169.6 197.8l3.7 2.2M169.9 196l-.6 1.4M170 195.9h.1M170 195.9l3.3 1.9"/>
<path d="M170 195.9l-.1 .1M170 195.9l-.6 1.5M170.1 195.9l-.2 .1M173.2 197.7l.2 .4v1.8l-.2 .1M173.3 200h.1M173.3 200h-.1M204.5 199.5h.1M204.5 199.5h-.1M206.8 197.2l.1 .2M206.9 198.1l-2.4 1.4M206.9 198.1h.1M206.9 197.4h.1"/>
<path d="M206.9 197.4l.1 .3M207 198.1l-2.4 1.4M207 198l-2.6 1.5M207 197.4l-.2-.2-2.5 1.4-.1 .4 .2 .5h.2M207 197.7l-.1 .4M207 197.4l.1 .3M207 197.7h.1M207.1 197.7l-.1 .4M211.5 198.9h-.1M211.5 198.9h.1M211.7 198.7l-.2 .2M211.7 198.7l.1 .1"/>
<path d="M211.8 198.8l-.2 .1M211.9 198.4l-.2 .3M211.9 198.4l.1 .1M212 198.5l-.2 .3M212.5 196.3v-.2l-.5 .3M212.5 196.3l.1 .1M212.5 196.3l-.6 2.1M212.6 196.4l-.2-.3-.5 .4-.6 2.3 .3 .1M212.6 196.4l-.6 2.1M212.9 198h-.1M212.9 198l.1 .1M216.6 195.9l-3.7 2.1"/>
<path d="M216.6 195.9l.1 .1M216.7 196l-3.7 2.1M216.8 193.7v-.1l-3.3 2M216.8 195.5l-.2 .4M216.8 193.7l.1 .1M216.8 195.5l.1 .1M216.8 193.7v1.8M216.9 193.8l-.2-.2-3.3 2-.6 2.3 .1 .2h.1M216.9 195.6l-.2 .4M216.9 193.8v1.8M220.4 191.8l.2-.1v.8l-.2 .1zM220.4 192.5h.1"/>
<path d="M220.5 192.5h.1M220.5 191.8v.7M221.1 189.9h.1M223.4 187.6l.2 .2M223.5 188.5l-2.4 1.4M223.5 188.5l.1 .1M223.6 187.8h.1M223.6 187.8l.1 .3M223.6 188.6l-2.4 1.3M223.6 188.4l-2.6 1.5M223.7 187.8l-.3-.2-2.5 1.4-.1 .4 .2 .5h.2M223.7 188.1l-.2 .4"/>
<path d="M223.7 187.8v.3M223.7 188.1h.1M223.7 188.1l-.1 .5M228.1 189.3h-.1M228.1 189.3h.1M228.3 189.1l-.2 .2M228.3 189.1l.1 .1M228.4 189.2l-.2 .1M228.5 188.8l-.2 .3M228.5 188.8l.1 .1M228.6 188.9l-.2 .3M229.1 186.7v-.2l-.5 .3"/>
<path d="M229.1 186.7l.1 .1M229.1 186.7l-.6 2.1M229.2 186.8l-.1-.3-.5 .4-.6 2.3 .2 .1M229.2 186.8l-.6 2.1M229.6 188.4l-.2 .1M229.6 188.4l.1 .1M233.2 186.3l-3.6 2.1M233.2 186.3l.1 .1M233.3 186.4l-3.6 2.1M233.4 184v.1M233.4 184.1l-3.3 1.9M233.4 185.9l-.2 .4"/>
<path d="M233.4 184.1l.1 .1M233.4 185.9l.1 .1M233.4 184.1v1.8M233.5 184.2l-.1-.2-3.4 2-.6 2.3v.2h.3M233.5 186l-.2 .4M233.5 184.2v1.8M237.1 182.2l.1-.1v.8l-.1 .2zM237.1 182.9h.1M237.1 182.2v.7M179.2 203.1l.2 .4M179.3 203.1l.2 .4M179.3 203.1h-.1"/>
<path d="M179.4 203.5l.2 .2M179.5 203.5l.2 .2M179.5 203.5h-.1M179.7 201.6h.2l.4 .2 .1 .4-.6 1.5h-.2M179.7 203.7h.1M179.7 201.6l-.5 1.5M179.7 203.7h-.1M179.8 201.6h.1M179.8 201.6l.5 .3M179.8 201.6h-.1M179.8 201.6l-.5 1.5M180.6 204l.2 .4"/>
<path d="M180.7 203.9l.2 .5M180.7 203.9l-.1 .1M180.8 204.4l3.7 2.1M180.9 204.4h-.1M180.9 204.4l3.7 2.1M181.2 202.5l.2-.1 3.2 2 .1 2.1h-.2M181.2 202.5l-.6 1.5M181.3 202.4l3.3 1.9M181.3 202.4l-.1 .1M181.3 202.4h.1M181.3 202.4l-.6 1.5M184.6 206.5h.1"/>
<path d="M184.6 206.5h-.1M187.2 205.2v.1M187.2 205.3l.1 .1M187.2 205.3v3.3l.1-3.2M187.2 205.2h.1M187.3 205.4l2.6 .8M187.3 205.3v.1M187.3 205.2v.1M187.3 205.3l2.5 .9M187.3 205.3h-.1M187.4 204.7v.1M187.4 204.6h.1"/>
<path d="M187.6 203.3h.1M187.6 203.2v.1M187.6 203.3l-.4 1.9M187.7 203.3h.1M187.7 203.3l-.4 2M187.7 203.3h-.1M187.7 203.3l-.4 1.9M187.7 203.2h-.1M187.7 203.2v.1M187.8 203.3h-.1M187.8 203.3l2.2 .7M187.8 203l-.2 .2"/>
<path d="M187.8 203.1l-.1 .1M187.8 203v.1M187.9 203.1h-.1M187.9 203l-.1 .3M187.9 203l2.2 .8M188.8 202.2l-1 .8M188.8 202.2v.1M188.9 202.2h.1M188.9 202.2h-.1M188.9 202.2v.1M188.9 202.3h.1M188.9 202.3l-1 .7"/>
<path d="M189 202.2l1.6 .5M189 202.2l-.1 .1M189 202.2l1.6 .6M189.8 206.2h.1M189.9 206.2l.1 .1M189.9 209.5h.1M189.9 209.4l-2.6-.8 2.6 .9M189.9 206.2v3.3M189.9 206.1v.1M189.9 206.1l-.1 .1M189.9 206.1h.1M189.9 206h.1"/>
<path d="M189.9 206.2h.1M190 206.2v3.3h-.1M190 209.4h1.3v.1h-1.3zM190 206.3h2.9M190 206.2v.1M190 206.2h2.9M190 206.1v.1M190 206.1l-.1 .1M190 204l.1 .1M190 204.1l-.2 2.1M190.1 204.1l-.2 2M190.1 204h-.1"/>
<path d="M190.1 204v.1M190.1 203.8l-.1 .2M190.1 203.9v.1M190.1 203.8v.1M190.2 203.8h.1M190.2 204.1h.1M190.2 203.8v.2h2.5v-.2M190.2 204v.1M190.2 204.1l-.2 2.1M190.2 203.8h2.5M190.2 204.1l-.2 2M190.5 202.8h.1"/>
<path d="M190.6 202.8h.1M190.6 202.9h.1M190.6 202.8h-.1M190.6 202.8l-.5 1M190.6 202.8l-.5 1.1M190.7 202.8h.1M190.7 202.8l-.5 1M190.7 202.8h1.5M191.3 209.4v-.7a.19 .19 0 0 1 .2-.1 .19 .19 0 0 1 .2 .1v.7M191.3 208.8h.1M191.3 208.8v.1M191.3 209h.1"/>
<path d="M191.3 208.9h.1M191.3 208.8h.3M191.3 208.9h.3M191.6 208.8l.1 .1M191.6 208.9l.1 .1M191.6 208.8v.1M191.7 209.4h1.2v.1h-1.2zM192.2 202.8h.1M192.2 202.8l.5 1M192.3 202.9h.1M192.3 202.8h-.1M192.3 202.8h.1"/>
<path d="M192.3 202.8l.5 1M192.3 202.8l.5 1.1M192.7 204v.1M192.7 204.1h.1M192.7 204.1l.2 2.1M192.7 204.1l.2 2M192.7 203.8h.1M192.8 203.8l.1 .2M192.8 203.9v.1M192.8 203.8v.1M192.8 204h.1M192.8 204v.1"/>
<path d="M192.8 204.1h.1M192.8 204.1l.2 2M192.9 204v.1M192.9 204.1h.1M192.9 204.1l.2 2.1M192.9 206.2v.1M192.9 206.1v.1M192.9 206.1v3.4h.2M192.9 206.2h.1M193 206.1l.1 .1M193 206.2h.1M193 206.1v.1"/>
<path d="M193 206.1h-.1M193 206h-.1M193.1 206.2h.1M193.1 206.2l-.2 .1M193.1 209.4l2.6-.8-2.7 .9M193.1 209.5h-.1M193.1 206.2v3.3M193.9 202.2h.1M193.9 202.2h.2M193.9 202.2l-1.6 .5M194 202.2l-1.7 .6M194 202.2v.1"/>
<path d="M194 202.3h.1M194 202.3l1 .7M194.1 202.2v.1M194.1 202.2l1 .8M195 203l.2 .3M195 203l-2.2 .8M195.1 203l.2 .2M195.1 203l.1 .2M195.2 203.3h.1M195.2 203.3l-2.3 .7M195.2 203.3l.4 2M195.2 203.2h.1"/>
<path d="M195.2 203.2v.1M195.2 203.3l.5 1.9M195.3 203.3h.1M195.3 203.2v.1M195.3 203.3l.5 1.9M195.5 204.6h.1M195.5 204.7v.1M195.6 205.3l.1 .1M195.6 205.3l-2.5 .9M195.6 205.3h.1M195.7 205.2h.1M195.7 205.2l-.1 .1"/>
<path d="M195.7 208.6h.1M195.7 205.4l-2.6 .8M195.7 205.3v.1M195.7 205.3v3.3M195.8 205.2l-.1 .1M197 207.2l-.1 .1M197 207.2l.1 .1M197.2 207.1l-.2 .1M197.2 207.1h.1M197.3 207.1l-.2 .2M197.4 206.8l-.2 .3M197.4 206.8l.1 .1"/>
<path d="M197.5 206.9l-.2 .2M198 204.5v.2M198 204.7h.1M198 204.7l-.6 2.1M198 204.5l-.5 .3M198.1 204.7l-.2-.2-.4 .3-.7 2.3 .1 .2h.2M198.1 204.7l-.6 2.2M198.4 206.4h-.1M198.4 206.4h.1M202.1 204.3l-3.7 2.1M202.1 204.3h.1M202.2 204.3l-3.7 2.1"/>
<path d="M202.3 202v.1M202.3 202l-3.3 1.9M202.3 203.9l-.2 .4M202.3 202.1l.1 .1M202.3 203.9l.1 .1M202.3 202.1v1.8M202.4 202.2l-.2-.2-3.3 2-.6 2.2 .1 .2h.1M202.4 204l-.2 .3M202.4 202.2v1.8M203.8 201.4l.1-.1v.8l-.1 .1zM203.8 202.1h.1M203.8 201.4v.7"/>
<path d="M62.9 264.8v-.3h50v.3M62.9 268v.2h50.5M62.9 264.8v3.2M62.9 268h50.4M62.9 264.8h50M112.9 264.8v.1M112.9 264.9h.1M112.9 264.9l.4 3.1M113 265.2h.1M113 265.2v.2M113 264.9h.1M113 264.8v.1"/>
<path d="M113 264.9l.4 3M113 265.2l.1 .1M113.3 268l.1 .2M113.3 268h.1M113.4 268h.1M113.4 268v.2M113.4 267.9v.3M113.4 267.9v.1M113.4 268.2h.1M114.5 264.1l.2 .2M114.5 264.1l-1.5 .4v.3M114.5 264.1l.1 .3"/>
<path d="M114.6 264.4l-1.6 .4M114.6 264.4h.1M114.6 264.4l1.6 2.8M114.7 264.3l1.6 2.9M114.8 264.7h.1M114.8 264.7l.1 .2M114.9 264.7l.1 .1M114.9 264.7h.1M115.3 263.3l.2 .2M115.3 263.3l.3 .1M115.3 263.3l-.8 .8M115.5 263.5l2.8 1.6"/>
<path d="M115.5 263.5l-.8 .8M115.6 263.4h.1M115.6 263.4l2.8 1.6M115.9 263.7h.1M115.9 263.6l.2 .1M115.9 263.7l.1 .1M115.9 263.6h.1M116 261.8h-.3l-.4 1.5M116 261.7h.1M116 261.8l-.4 1.6M116 261.8h.1M116.1 261.8h.1"/>
<path d="M116.1 261.7h.1M116.1 261.7l3.1 .4M116.1 261.8l3 .4M116.2 267.2l.1 .2M116.2 267.2l.1 .1M116.2 267.2l-2.8 .7M116.3 267.2l.2 .2M116.3 267.2v.1M116.3 267.3h.1M116.3 267.3v.1M116.3 267.4l-2.9 .8M116.3 267.3l.2 .1"/>
<path d="M116.4 261.8h.1M116.4 261.8h.2M116.4 261.8v.1M116.4 261.8l.1 .1M116.5 267.4h-.2M116.9 265.4l-.3 .3M117 265.5l-.3 .3M117.2 266.3l.1 .1M117.3 266.4l-.8 1M117.5 266l-.8-.8a.2 .2 0 0 0-.3 0 .2 .2 0 0 0 0 .3l.8 .8M117.5 266l.1 .2M117.5 266l-1.2 1.2"/>
<path d="M117.5 266.1h.1M117.5 266.1l-.3 .2M117.5 266.1l.1 .1M117.6 266.2h.1M117.6 266.2l-.3 .2M118.3 265.1l.3 .2M118.3 265.1h.2M118.3 265.1l-.8 .9M118.4 265.1h.1M118.4 265l.2 .1M118.4 265l.1 .1M118.5 265.1h.1"/>
<path d="M118.5 265.1l.1 .2M118.6 265.3l-1 .9M118.6 265.1v.2M119.1 262.2l.3 .1M119.1 262.2l-.7 2.8M119.2 262.1l.2 .1M119.2 262.1v.1M119.2 262.2h-.1M119.2 262.2h.1M119.2 262.2h.2M119.2 262.2l.2 .1M119.4 262.3l-.8 2.8"/>
<path d="M119.4 262.2v.1"/>
<circle cx="285.4" cy="43.4" r=".33"/>
<circle cx="68.6" cy="104.1" r=".32"/>
</g>
<g font-size="5.6">
<text x="344.6" y="256.9">Roof Rack Body DS</text>
<text x="342.4" y="277.9">RRD-1002-Rev-02</text>
</g>
<g font-size="5.3">
<text x="41" y="9.5">8</text>
<text x="88.5" y="9.5">7</text>
<text x="138.5" y="9.5">6</text>
<text x="188.5" y="9.5">5</text>
<text x="238.5" y="9.5">4</text>
<text x="288.5" y="9.5">3</text>
<text x="338.5" y="9.5">2</text>
<text x="386" y="9.5">1</text>
<text x="16.2" y="31.2">F</text>
<text x="411.2" y="31.2">F</text>
<text x="16.1" y="75.5">E</text>
<text x="411.1" y="75.5">E</text>
<text x="15.5" y="125.5">D</text>
<text x="410.5" y="125.5">D</text>
<text x="15.4" y="175.5">C</text>
<text x="410.4" y="175.5">C</text>
<text x="16" y="225.5">B</text>
<text x="411" y="225.5">B</text>
<text x="15.5" y="269.7">A</text>
<text x="410.5" y="269.7">A</text>
<text x="41" y="291.5">8</text>
<text x="88.5" y="291.5">7</text>
<text x="138.5" y="291.5">6</text>
<text x="188.5" y="291.5">5</text>
<text x="238.5" y="291.5">4</text>
<text x="288.5" y="291.5">3</text>
<text x="338.5" y="291.5">2</text>
<text x="386" y="291.5">1</text>
</g>
<g font-size="4.7" fill="#808080">
<text x="24.4" y="26.1">1,50</text>
<text x="300.1" y="34.2" transform="rotate(-90 300.1 34.2)">13,87</text>
<text x="308.2" y="34.7" transform="rotate(-90 308.2 34.7)">48,12</text>
<text x="300.1" y="65" transform="rotate(-90 300.1 65)">13,87</text>
<text x="308.2" y="66.2" transform="rotate(-90 308.2 66.2)">33,58</text>
<text x="315" y="66.2" transform="rotate(-90 315 66.2)">56,81</text>
</g>
<g font-size="4.7">
<text x="56.1" y="35.7">DOWN 90° R 1</text>
<text x="56" y="40.9">DOWN 90° R 1</text>
<text x="248.9" y="36.5">DOWN 90° R 1</text>
<text x="248.9" y="41.2">DOWN 90° R 1</text>
<text x="56" y="45.3">DOWN 21° R 1</text>
<text x="248.9" y="45.2">DOWN 21° R 1</text>
<text x="56" y="49.6">DOWN 69° R 1</text>
<text x="248.9" y="50">DOWN 69° R 1</text>
<text x="56" y="55.2">DOWN 90° R 1</text>
<text x="248.9" y="54.5">DOWN 90° R 1</text>
</g>
<text font-size="3.9" x="400.9" y="275.5">A3</text>
<g font-size="2">
<text x="230.6" y="234.6">UNLESS OTHERWISE SPECIFIED:</text>
<text x="230.6" y="237.1">DIMENSIONS ARE IN MILLIMETERS</text>
<text x="230.6" y="239.6">SURFACE FINISH:</text>
<text x="264.4" y="234.6">FINISH:</text>
<text x="311.3" y="234.5">DEBURR AND</text>
<text x="311.3" y="237">BREAK SHARP</text>
<text x="311.3" y="239.5">EDGES</text>
<text x="342.6" y="236">DO NOT SCALE DRAWING</text>
<text x="383.3" y="236.2">REVISION</text>
<text x="230.6" y="242.1">TOLERANCES:</text>
<text x="232.2" y="244.6">LINEAR:</text>
<text x="232.2" y="247.1">ANGULAR:</text>
<text x="244.3" y="252">NAME</text>
<text x="260" y="251.9">SIGNATURE</text>
<text x="277.2" y="251.9">DATE</text>
<text x="330.1" y="251.9">TITLE:</text>
<text x="230.6" y="256.1">DRAWN</text>
<text x="230.9" y="260.3">CHK'D</text>
<text x="230.4" y="264.4">APPV'D</text>
<text x="231.1" y="268.8">MFG</text>
<text x="231.5" y="273">Q.A</text>
<text x="285.6" y="272.5">MATERIAL:</text>
<text x="330" y="272.5">DWG NO.</text>
<text x="285.6" y="285.5">WEIGHT:</text>
<text x="330.1" y="285.6">SCALE:1:10</text>
<text x="374.5" y="285.6">SHEET 1 OF 1</text>
</g>
</svg>
